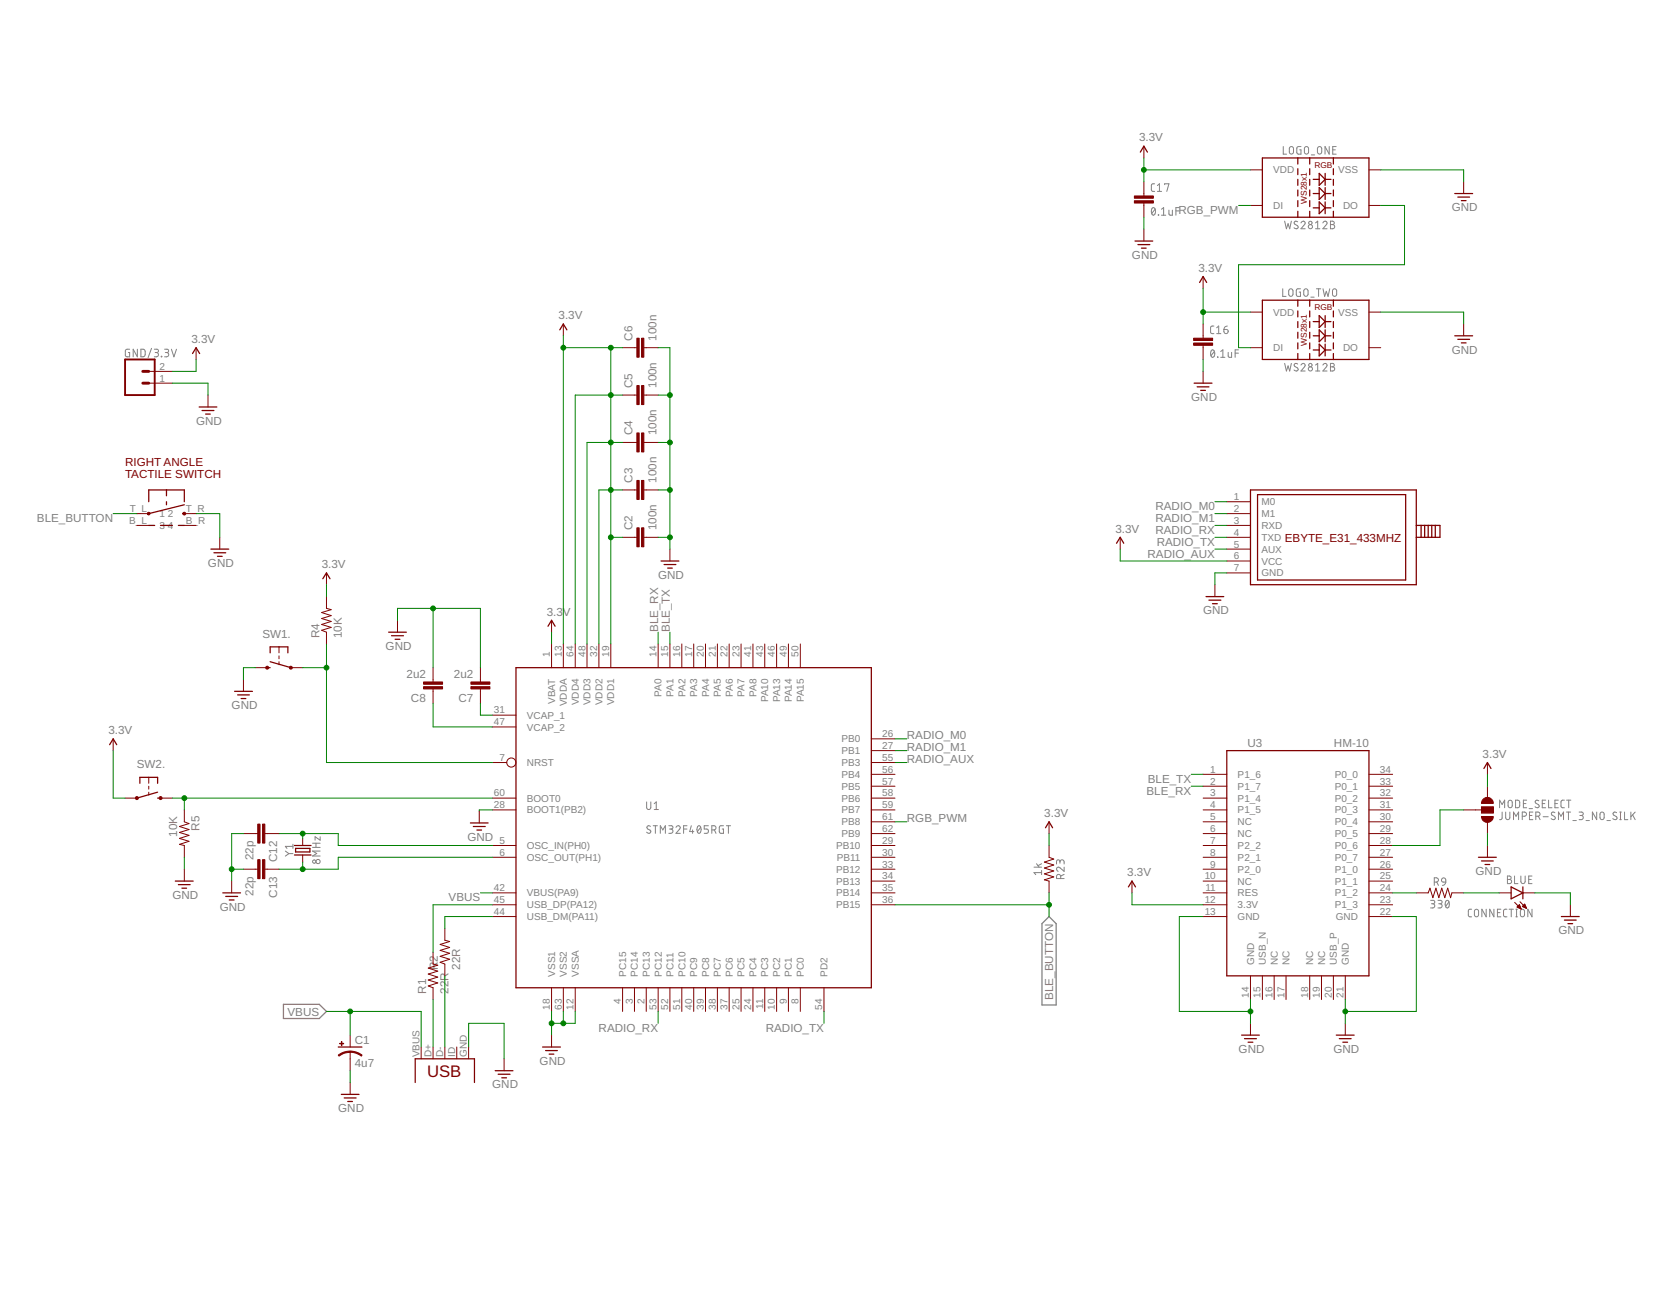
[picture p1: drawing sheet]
<svg xmlns="http://www.w3.org/2000/svg" width="279mm" height="216mm" viewBox="0 0 279 216" stroke-linecap="round" stroke-linejoin="round" font-family="sans-serif">
<g fill="none" stroke="#808080" stroke-width=".17">
<path d="M192.7 34.8l.1-.1a.74 .74 0 0 1 0 1.3 .81 .81 0 0 1-.1-1.2zM193.1 30.7l-.5 .1-.1 .2v.8l.2 .2h.4M193.1 35l-.5 .7M193.5 32h.7M193.5 31l.4-.3v1.3M193.7 35.9v.1zM194.2 36h.7M194.2 35l.4-.3v1.3M194.7 30.9v-.2h.8l-.4 1.3M195.5 35.1v.7l.2 .2h.3v-.9M196.6 35.2h.6M197.2 34.7h-.6v1.3"/>
<path d="M214.6 24.5v1.3h.5M214.8 37l.3 1.2 .3-.8 .2 .8 .3-1.2M215.7 24.6l.4-.1 .2 .2v.7a.35 .35 0 0 1-.4 .4 .35 .35 0 0 1-.3-.4zM217 37.1a.31 .31 0 0 0-.5-.1 .31 .31 0 0 0 0 .5l.4 .2a.34 .34 0 0 1 0 .5 .34 .34 0 0 1-.5-.1M217.5 24.5l-.6 .1-.1 .9 .2 .2 .5 .1v-.8h-.2M217.5 37.3a.35 .35 0 0 1 .5-.3 .35 .35 0 0 1 .1 .5l-.6 .7h.7M218.2 24.6l.4-.1 .2 .2v.7a.35 .35 0 0 1-.3 .4 .35 .35 0 0 1-.4-.4zM219.3 25.9h.5M220 38.2h.7M220 37.3l.3-.3v1.2M220.4 24.6l.2-.1 .3 .1 .1 .8a.36 .36 0 0 1-.4 .4 .36 .36 0 0 1-.3-.4zM221.2 37.3a.35 .35 0 0 1 .5-.3 .35 .35 0 0 1 .1 .5l-.6 .7h.7"/>
<path d="M222.2 24.5v1.3l-.6-1.3v1.3M222.5 37l.5 .1 .1 .2-.3 .2a.35 .35 0 0 1 .4 .4 .35 .35 0 0 1-.4 .3h-.3zM222.5 37.5h.3M222.8 25h.5M223.4 24.5h-.6v1.3h.6M21.7 58.4h-.4l-.3 .1v.8l.1 .3h.6v-.7h-.2M23 58.4v1.2l-.7-1.2v1.2M23.6 58.4h.4l.2 .2 .1 .7-.3 .3h-.4zM25.3 58.2l-.5 1.6M25.8 58.4h.6l.1 .2-.1 .3h-.4M26.2 58.9a.36 .36 0 0 1 .3 .4 .36 .36 0 0 1-.3 .3h-.4M27 59.5l.1 .1z"/>
<path d="M27.5 58.4h.5l.2 .2-.2 .3h-.4M27.9 58.9a.36 .36 0 0 1 .3 .4 .36 .36 0 0 1-.3 .3h-.4M28.7 58.4l.4 1.2 .4-1.2M202.6 58.5h.2a.72 .72 0 0 1 0 1.2 .78 .78 0 0 1-.2-1.2zM203 54.5h-.5l-.1 .3 .1 .9 .5 .1M203.1 58.7l-.6 .7M203.4 55.8h.7M203.4 54.8l.4-.3v1.3M203.6 59.6v.1zM204.1 59.7h.7M204.1 58.7l.4-.2v1.2M204.6 55.1h.5a.35 .35 0 0 1 .2 .3 .35 .35 0 0 1-.3 .4 .35 .35 0 0 1-.4-.4z"/>
<path d="M205.2 54.5l-.5 .2-.1 .4M205.4 58.9v.6l.2 .2h.3v-.8M206.5 59h.6M207.1 58.5h-.6v1.2M214.5 48.3v1.2h.5M215.6 48.4l.2-.1 .3 .1 .1 .8a.36 .36 0 0 1-.4 .3 .36 .36 0 0 1-.3-.3zM217.4 48.3h-.5l-.1 .1-.1 .8 .2 .3h.5v-.7h-.2M218.1 48.4l.3-.1 .2 .1 .1 .8a.36 .36 0 0 1-.3 .3 .36 .36 0 0 1-.4-.3zM219.2 49.7h.5M220.1 48.3h.7M220.5 48.3v1.2M221.2 48.3l.3 1.2 .3-.8 .3 .8 .2-1.2"/>
<path d="M222.9 48.4l.4-.1 .2 .2v.7a.35 .35 0 0 1-.4 .3 .35 .35 0 0 1-.3-.3zM214.8 60.7l.3 1.3 .3-.8 .2 .8 .3-1.3M217 60.8a.31 .31 0 0 0-.5 0 .31 .31 0 0 0 0 .5l.4 .2a.34 .34 0 0 1 0 .5 .34 .34 0 0 1-.5-.2M217.5 61a.35 .35 0 0 1 .5-.3 .35 .35 0 0 1 .1 .6l-.6 .7h.7M220 61l.3-.3v1.3M220 62h.7M221.2 61a.35 .35 0 0 1 .5-.3 .35 .35 0 0 1 .1 .6l-.6 .7h.7M222.5 60.7l.5 .1 .1 .3-.3 .2a.35 .35 0 0 1 .4 .3 .35 .35 0 0 1-.4 .4h-.3zM222.5 61.3h.3M53.5 139.8v.6l-.8-.6v.6M108.1 134v.9a.35 .35 0 0 0 .4 .4 .35 .35 0 0 0 .3-.4v-.9M108.8 138.1a.32 .32 0 0 0-.5-.1 .32 .32 0 0 0 0 .5l.4 .2a.34 .34 0 0 1-.1 .6 .34 .34 0 0 1-.5-.2"/>
<path d="M109.2 138h.7M109.4 134.3l.3-.3v1.3M109.4 135.3h.7M109.6 138v1.3M110.4 139.3v-1.3l.4 .7 .5-.7v1.3M111.8 138h.6l.1 .2-.1 .3h-.4M112.2 138.5a.36 .36 0 0 1 .3 .4 .36 .36 0 0 1-.3 .4h-.4M113 138.3a.35 .35 0 0 1 .5-.3 .35 .35 0 0 1 .1 .5l-.6 .8h.7M114.3 138.5h.6M114.9 138h-.6v1.3M115.6 138l-.3 1h.7M115.8 138.7v.6"/>
<path d="M116.7 138.1l.2-.1a.74 .74 0 0 1 0 1.3 .81 .81 0 0 1-.2-1.2zM117.2 138.3l-.6 .7M118.4 138h-.6v.5h.4a.37 .37 0 0 1 .3 .4 .37 .37 0 0 1-.3 .4h-.4M119 138.7h.4a.35 .35 0 0 0 .3-.4 .35 .35 0 0 0-.3-.3h-.4v1.3M119.4 138.7l.3 .6M121 138h-.6l-.1 .1 .1 1.1 .6 .1v-.8h-.2M121.5 138h.7M121.8 138v1.3M250.7 135v-1.3l.5 .7 .4-.7v1.3M251.2 135.7l-.1 1.1-.4 .2M251.8 135.7v.9a.35 .35 0 0 0 .3 .4 .35 .35 0 0 0 .4-.4v-.9M252.3 133.8l.2-.1 .3 .1 .1 .8a.35 .35 0 0 1-.4 .4 .35 .35 0 0 1-.3-.4z"/>
<path d="M253.1 137v-1.3l.4 .7 .4-.7v1.3M253.4 133.7l.5 .1 .2 .1v.9l-.2 .2h-.5zM254.5 136.4h.4a.35 .35 0 0 0 .3-.4 .35 .35 0 0 0-.3-.3h-.4v1.3M254.7 134.3h.4M255.3 133.7h-.6v1.3h.6M255.7 135.1h.5M255.7 136.3h.5M256.3 135.7h-.6v1.3h.6M256.8 136.4h.4a.35 .35 0 0 0 .3-.4 .35 .35 0 0 0-.3-.3h-.4v1.3M257.2 136.4l.3 .6M257.3 133.8l-.4-.1-.2 .3 .6 .6a.35 .35 0 0 1-.2 .4 .35 .35 0 0 1-.4-.2M257.9 134.3h.4"/>
<path d="M258 136.5h.9M258.4 133.7h-.5v1.3h.5M258.9 133.7v1.3h.6M260 135.8l-.4-.1-.2 .3 .1 .2 .4 .2a.35 .35 0 0 1 0 .6 .35 .35 0 0 1-.5-.2M260 134.3h.4M260.6 133.7h-.6v1.3h.6M260.6 137v-1.3l.4 .7 .4-.7v1.3M261.6 133.7l-.4 .1-.2 .2v.8l.2 .2h.4M261.9 135.7h.7M261.9 133.7h.8M262.3 135.7v1.3M262.3 133.7v1.3"/>
<path d="M263 137.1h.6M264 135.7h.6l.1 .2v.3l-.5 .1M264.4 136.3a.35 .35 0 0 1 .3 .3 .35 .35 0 0 1-.3 .4h-.4M265.2 137.1h.5M267 135.7v1.3l-.7-1.3v1.3M267.6 135.8l.4-.1 .2 .2v.7a.35 .35 0 0 1-.3 .4 .35 .35 0 0 1-.4-.4zM268.7 137.1h.6M270.3 135.8l-.4-.1-.2 .3 .2 .2 .3 .2a.32 .32 0 0 1 .1 .5 .32 .32 0 0 1-.5 0l-.1-.1M270.8 137h.3M270.8 135.7h.3M271 135.7v1.3M271.6 135.7v1.3h.6"/>
<path d="M272.7 135.7v1.3M273 136.2l.4 .8M273.4 135.7l-.7 .8M47.7 142.2l.6 .4M48.3 142.6l-.6 .5M48.3 142.6h.7M49 141.4h-1.3l.3 .4M49 141.1v.7M52.3 141.6h1.2M52.3 140.9h1.2M52.8 140.9v.7M53.5 142.2h-1.2l.7 .4-.7 .4h1.2"/>
<path d="M172.9 144.9h1.3M173.3 144.3l.4 .6M174.2 145.8h-1.3l.3 .4M174.2 145.5v.7M174.2 144.3l-.6 .4M177.2 144a.35 .35 0 0 1 .4-.3 .35 .35 0 0 1 .3 .3v.4M177.2 144.3l-.1-.6h-.2l-.2 .1v.6M177.4 146.8v-.3a.35 .35 0 0 0-.4-.4 .35 .35 0 0 0-.3 .4v.3h1.2M177.9 144.9v.7l-.7-.6a.35 .35 0 0 0-.5 .1 .35 .35 0 0 0 .2 .5M177.9 146.1l-.5 .3M239.2 150.5h.6l.1 .2-.1 .3h-.4M239.6 151a.35 .35 0 0 1 .3 .4 .35 .35 0 0 1-.3 .3h-.4"/>
<path d="M239.8 147.4h.4a.36 .36 0 0 0 .3-.4 .36 .36 0 0 0-.3-.3h-.4v1.3M240.2 147.4l.3 .6M240.4 150.5h.6l.1 .2v.2l-.5 .1M240.8 151a.35 .35 0 0 1 .3 .4 .35 .35 0 0 1-.3 .3h-.4M241.1 146.8l.3-.1 .2 .1 .1 .6-.6-.1-.1-.3zM241.7 147.4l-.2 .4-.3 .2M241.8 150.5h.2a.76 .76 0 0 1 0 1.2 .77 .77 0 0 1-.2-1.2zM242.3 150.7l-.6 .7M246.1 151.9l-.5 .1-.1 .2v.8l.2 .2h.4M246.6 152l.3-.1 .2 .1 .1 .9a.35 .35 0 0 1-.3 .3 .35 .35 0 0 1-.4-.3zM248.5 151.9v1.3l-.7-1.3v1.3M249.8 151.9v1.3l-.7-1.3v1.3"/>
<path d="M250.4 152.5h.4M251 151.9h-.6v1.3h.6M252 151.9l-.5 .1-.1 .2v.8l.2 .2h.4M252.1 146.4l.5 .1v.4l-.2 .1a.35 .35 0 0 1 .4 .3 .35 .35 0 0 1-.4 .4h-.3zM252.1 147h.3M252.3 151.9h.7M252.7 151.9v1.3M253.2 146.4v1.3h.6M253.4 153.2h.3M253.4 151.9h.3M253.6 151.9v1.3M254.3 146.4v.9a.36 .36 0 0 0 .4 .4 .36 .36 0 0 0 .3-.4v-.9"/>
<path d="M254.3 152l.3-.1 .2 .1 .1 .9a.35 .35 0 0 1-.3 .3 .35 .35 0 0 1-.4-.3zM255.6 147h.4M256.2 146.4h-.6v1.3h.6M256.2 151.9v1.3l-.7-1.3v1.3"/>
<circle cx="219.1" cy="37.9" r=".35"/>
<circle cx="219.1" cy="37.2" r=".28"/>
<circle cx="219.1" cy="61" r=".29"/>
<circle cx="219.1" cy="61.6" r=".35"/>
<circle cx="52.5" cy="144" r=".28"/>
<circle cx="53.2" cy="144" r=".35"/>
</g>
<path d="M175.4 153.2l1.2 1.1v13.6h-2.4v-13.6zM47.4 167.8h6l1.2 1.2-1.2 1.2h-6z" fill="none" stroke="#808080" stroke-width=".21"/>
<g fill="none" stroke="#800000" stroke-width=".21">
<path d="M190.7 25.4l.6-1 .6 1M211.1 26.4h17.8v9.9h-17.8zM217 26.4v1M217 28.2v1M217 30v1M217 31.7v1M217 33.5v1M217 35.3v1M219 26.4v1M219 28.2v1M219 30v1M219 31.7v1"/>
<path d="M219 33.5v1M219 35.3v1M219.6 32.3h1M219.6 34.7h1M219.6 30h1M220.6 29l1 1-1 1zM220.6 31.3l1 1-1 1zM220.6 33.7l1 1-1 1zM221.6 29v2M221.6 31.3v2M221.6 33.7v2M221.6 32.3h.9"/>
<path d="M221.6 34.7h.9M221.6 30h.9M222.9 26.4v1M222.9 28.2v1M222.9 30v1M222.9 31.7v1M222.9 33.5v1M222.9 35.3v1M243.2 32.3h3M243.8 32.9h1.9M244.3 33.5h.8M32.2 59.1l.6-1 .6 1"/>
<path d="M93.6 55.1l.6-1 .6 1M189.8 40.3h2.9M190.3 40.9h2M190.9 41.5h.7M200.6 47.2l.6-1 .6 1M211.1 50.2h17.8v9.9h-17.8zM217 50.2v1M217 52v1M217 53.7v1M217 55.5v1M217 57.3v1M217 59.1v1"/>
<path d="M219 50.2v1M219 52v1M219 53.7v1M219 55.5v1M219 57.3v1M219 59.1v1M219.6 56.1h1M219.6 58.5h1M219.6 53.7h1M220.6 52.7l1 1-1 1zM220.6 55.1l1 1-1 1zM220.6 57.5l1 1-1 1z"/>
<path d="M221.6 52.7v2M221.6 55.1v2M221.6 57.5v2M221.6 56.1h.9M221.6 58.5h.9M221.6 53.7h.9M222.9 50.2v1M222.9 52v1M222.9 53.7v1M222.9 55.5v1M222.9 57.3v1M222.9 59.1v1"/>
<path d="M243.2 56.1h3M243.8 56.7h1.9M244.3 57.3h.8M33.3 68h3M33.8 68.6h2M34.4 69.2h.8M199.7 64h2.9M200.2 64.6h1.9M200.8 65.2h.7M24.9 83.8v-1.9h5.9v1.9M24.9 87.8h1M26.8 87.8h2"/>
<path d="M27.8 81.9v.9M27.8 83.8v.5M29.8 87.8h1M30.8 84.3l-5.9 1.5M35.3 91.8h2.9M35.8 92.4h1.9M36.4 93h.7M54 96.7l.6-1 .6 1M110.5 93.7h3M111 94.3h2M111.6 94.9h.8M186.7 90.8l.6-1 .6 1"/>
<path d="M201.7 99.7h2.9M209.1 81.9h27.7v15.8h-27.7zM210.3 82.7h24.7v14.2h-24.7zM236.8 87.8h4v2h-4M237.6 87.8v2M238.2 87.8v2M238.8 87.8v2M239.4 87.8v2M240 87.8v2M39.2 115.5h3M39.7 116.1h2M40.3 116.7h.8"/>
<path d="M44.7 111.6h.5M45.2 109.1v-1h2.9v1M45.2 110.6l3.4 1M65 105.6h2.9M65.5 106.2h2M66.1 106.8h.8M86.3 111.6h59.4v53.5h-59.4zM91.6 104.6l.6-.9 .6 .9M202.1 100.3h2M202.7 100.9h.8M18.3 124.4l.6-.9 .6 .9M23.4 130.9v-1h3v1"/>
<path d="M26.4 133.4h.4M26.4 132.4l-3.5 1M78.7 137.5h2.9M79.1 138.1h2M79.7 138.7h.8M174.8 138.3l.6-1 .6 1M205.1 125.4h23.8v37.7h-23.8zM248.1 128.4l.6-1 .6 1M29.3 147.2h3M29.8 147.8h2M30.4 148.4h.8M37.3 149.2h2.9"/>
<path d="M37.7 149.8h2M38.3 150.4h.8M49.2 141.3h2.8M49.2 142.9h2.8M49.4 141.8h2.4v.6h-2.4zM188.7 148.2l.6-1 .6 1M247.2 143.3h3M247.7 143.9h2M248.3 144.5h.8M252.7 148.2l1.9 1-1.9 1zM254.6 148.2v2M261.1 153.2h3"/>
<path d="M261.6 153.8h1.9M262.2 154.3h.8M56.6 175h3.9M82.8 178.9h3M83.3 179.5h2M90.7 175h3M91.2 175.6h2M91.8 176.1h.8M207.6 173h3M208.1 173.6h2M208.7 174.2h.8M223.4 173h3"/>
<path d="M223.9 173.6h2M224.5 174.2h.8M57.1 182.9h2.9M57.6 183.5h1.9M58.1 184.1h.8M69.4 180.9v-4h9.9v4M83.9 180.1h.8"/>
</g>
<g fill="none" stroke="#800000" stroke-width=".17">
<path d="M191.3 24.4v2M191.3 30.4v2.3M191.3 33.9v2.4M191.3 38.3v2M209.1 28.4h2M209.1 34.3h2M228.9 28.4h2M228.9 34.3h2M244.7 30.4v1.9M32.8 58.1v2M94.2 54.1v2M104.1 58.1h2.4"/>
<path d="M107.7 58.1h2.3M201.2 46.2v2M201.2 54.1v2.4M201.2 57.7v2.4M209.1 58.1h2M209.1 52.2h2M228.9 58.1h2M228.9 52.2h2M244.7 54.1v2M24.9 64h3.9M24.9 62.1h3.9M34.8 66v2"/>
<path d="M104.1 73.9h2.4M104.1 66h2.4M107.7 73.9h2.3M107.7 66h2.3M201.2 62.1v1.9M22.9 85.8h2M22.9 87.8h2M30.8 85.8h2M30.8 87.8h2M36.7 89.8v2M54.6 95.7v2M54.6 99.7v2l.8 .2-1.6 .5 1.6 .5-1.6 .5 1.6 .4-1.6 .6 1.6 .4-1.6 .5 .8 .3v2"/>
<path d="M104.1 89.8h2.4M104.1 81.9h2.4M107.7 89.8h2.3M107.7 81.9h2.3M112 91.8v1.9M187.3 89.8v2M203.1 97.7v2M205.1 89.8h4M205.1 83.8h4M205.1 85.8h4M205.1 87.8h4M205.1 91.8h4"/>
<path d="M205.1 93.7h4M205.1 95.7h4M40.7 113.6v1.9M42.7 111.6h2M46.7 108.1v1M46.7 109.6v.5M46.7 110.6v.5M48.6 111.6h2M66.5 103.7v1.9M72.4 111.6v2.4M72.4 115.1v2.4M80.3 111.6v2.4"/>
<path d="M80.3 115.1v2.4M82.3 119.5h4M92.2 103.7v1.9M92.2 107.6v4M94.2 107.6v4M96.2 107.6v4M98.1 107.6v4M100.1 107.6v4M102.1 107.6v4M110 107.6v4M112 107.6v4M114 107.6v4"/>
<path d="M116 107.6v4M118 107.6v4M120 107.6v4M121.9 107.6v4M123.9 107.6v4M125.9 107.6v4M127.9 107.6v4M129.9 107.6v4M131.8 107.6v4M133.8 107.6v4M18.9 123.5v1.9M20.9 133.4h2"/>
<path d="M24.9 129.9v1M24.9 131.4v.5M24.9 132.4v.5M26.8 133.4h2M30.8 135.3v2l.8 .3-1.6 .5 1.6 .5-1.6 .5 1.6 .5-1.6 .5 1.6 .5-1.6 .5 .8 .2v2M40.7 139.3h2.4M44.3 139.3h2.4M80.1 135.6v1.9M82.3 121.5h4M82.3 127.4h2.4M82.3 133.4h4M82.3 135.3h4"/>
<path d="M145.7 127.4h3.9M145.7 133.4h3.9M145.7 123.5h3.9M145.7 125.4h3.9M145.7 135.3h3.9M145.7 129.4h3.9M145.7 131.4h3.9M145.7 137.3h3.9M145.7 139.3h3.9M175.4 137.3v2M201.2 133.4h3.9M201.2 135.3h3.9"/>
<path d="M201.2 129.4h3.9M201.2 131.4h3.9M201.2 137.3h3.9M201.2 139.3h3.9M228.9 133.4h4M228.9 135.3h4M228.9 129.4h4M228.9 131.4h4M228.9 137.3h4M228.9 139.3h4M244.7 135.3h3M247.7 134.9h2v.9h-2z"/>
<path d="M248.7 127.4v2M248.7 131.4v2M248.7 137.3v2M30.8 145.2v2M38.7 147.2v2M40.7 145.2h2.4M44.3 145.2h2.4M50.6 140.1v1.2M50.6 142.9v1.2M72.4 159.1v2l.8 .2-1.6 .5 1.6 .5-1.6 .5 1.6 .5-1.6 .5 1.6 .5-1.6 .5 .8 .3v1.9M74.4 155.2v1.9l.8 .2-1.6 .5 1.6 .5-1.6 .5 1.6 .5-1.6 .5 1.6 .5-1.6 .5 .8 .3v2M82.3 141.3h4"/>
<path d="M82.3 143.3h4M82.3 151.2h4M82.3 153.2h4M82.3 149.2h4M145.7 141.3h3.9M145.7 143.3h3.9M145.7 151.2h3.9M145.7 145.2h3.9M145.7 147.2h3.9M145.7 149.2h3.9M175.4 141.3v2l.8 .3-1.6 .5 1.6 .4-1.6 .6 1.6 .4-1.6 .5 1.6 .5-1.6 .5 .8 .2v2M189.3 147.2v2"/>
<path d="M201.2 141.3h3.9M201.2 143.3h3.9M201.2 151.2h3.9M201.2 153.2h3.9M201.2 145.2h3.9M201.2 147.2h3.9M201.2 149.2h3.9M228.9 141.3h4M228.9 143.3h4M228.9 151.2h4M228.9 153.2h4M228.9 145.2h4"/>
<path d="M228.9 147.2h4M228.9 149.2h4M236.8 149.2h2l.3-.8 .5 1.6 .5-1.6 .5 1.6 .5-1.6 .5 1.6 .5-1.6 .4 1.6 .3-.8h1.9M248.7 141.3v2M250.7 149.2h2M253.3 150.8l1 1.1M253.7 151.5h.5M253.7 151.6h.5M253.8 151.4h.4M253.9 151.4h.2M254 151.7h.3M254 151.3h.1"/>
<path d="M254 151.2h.1M254 151.2l-.3 .4 .6 .3M254 151.2l.3 .7M254.1 150.7l1.1 1.1M254.2 151.8h.1M254.6 151.4h.5M254.6 149.2h2M254.7 151.4h.4M254.7 151.5h.4M254.7 151.3h.3M254.8 151.2h.2M254.9 151.6h.3"/>
<path d="M254.9 151.1l.3 .7-.6-.3zM254.9 151.1h.1M255.1 151.7h.1M262.6 151.2v2M58.5 173v2M58.5 175.7v3.2M70.4 175v1.9M72.4 175v1.9M74.4 175v1.9M76.4 175v1.9M78.4 175v1.9M84.3 176.9v2"/>
<path d="M92.2 165.1v3.9M92.2 173v2M94.2 165.1v3.9M96.2 165.1v3.9M104.1 165.1v3.9M106.1 165.1v3.9M108.1 165.1v3.9M110 165.1v3.9M112 165.1v3.9M114 165.1v3.9M116 165.1v3.9M118 165.1v3.9"/>
<path d="M120 165.1v3.9M121.9 165.1v3.9M123.9 165.1v3.9M125.9 165.1v3.9M127.9 165.1v3.9M129.9 165.1v3.9M131.8 165.1v3.9M133.8 165.1v3.9M137.8 165.1v3.9M209.1 163.1v3.9M209.1 171v2M211.1 163.1v3.9"/>
<path d="M213 163.1v3.9M215 163.1v3.9M219 163.1v3.9M221 163.1v3.9M222.9 163.1v3.9M224.9 163.1v3.9M224.9 171v2M58.5 180.9v2"/>
<circle cx="85.5" cy="127.4" r=".76"/>
</g>
<g fill="#800000" stroke="#800000" stroke-width=".17">
<path d="M58.5 175.6l1.5 .4 .5 .3-.1 .2a3.1 3.1 0 0 0-1.9-.7z" fill-rule="evenodd"/>
<path d="M56.6 176.3l.5-.3 .8-.3 .6-.1v.3a2.77 2.77 0 0 0-1.8 .6z" fill-rule="evenodd"/>
<path d="M48.5 111.4l.1-.1 .2 .1 .1 .2-.1 .2h-.3z" fill-rule="evenodd"/>
<path d="M44.5 111.4l.2-.1 .2 .1v.2v.2h-.4l-.1-.2z" fill-rule="evenodd"/>
<path d="M22.7 133.2l.2-.1 .2 .1v.3l-.2 .1-.2-.1-.1-.1z" fill-rule="evenodd"/>
<path d="M26.7 133.2l.1-.1 .2 .1 .1 .2-.1 .1-.2 .1-.1-.1-.1-.1z" fill-rule="evenodd"/>
<path d="M247.7 136.4h2a.98 .98 0 0 1-1 1 .98 .98 0 0 1-1-1z" fill-rule="evenodd"/>
<path d="M247.9 133.6a.98 .98 0 0 1 1.1-.3 .98 .98 0 0 1 .7 1h-2z" fill-rule="evenodd"/>
<path d="M24.7 85.7h.3l.1 .1-.1 .2-.1 .1-.2-.1-.1-.2h.3h-.3z" fill-rule="evenodd"/>
<path d="M30.6 85.7l.3-.1 .1 .1-.1 .3h-.3v-.2h.2h-.2z" fill-rule="evenodd"/>
</g>
<g fill="#800000" stroke="#800000" stroke-width=".17">
<path d="M56.8 174.3h.7v.1h-.7z"/>
<path d="M57.1 174.1h.1v.6h-.1z"/>
<path d="M107.3 88.2h.4v3.2h-.4z"/>
<path d="M106.5 88.2h.4v3.2h-.4z"/>
<path d="M107.3 80.3h.4v3.2h-.4z"/>
<path d="M106.5 80.3h.4v3.2h-.4z"/>
<path d="M107.3 72.3h.4v3.2h-.4z"/>
<path d="M106.5 72.3h.4v3.2h-.4z"/>
<path d="M107.3 64.4h.4v3.2h-.4z"/>
<path d="M106.5 64.4h.4v3.2h-.4z"/>
<path d="M107.3 56.5h.4v3.2h-.4z"/>
<path d="M106.5 56.5h.4v3.2h-.4z"/>
<path d="M78.7 114h3.2v.3h-3.2z"/>
<path d="M78.7 114.7h3.2v.4h-3.2z"/>
<path d="M70.8 114h3.2v.3h-3.2z"/>
<path d="M70.8 114.7h3.2v.4h-3.2z"/>
<path d="M43.1 137.7h.4v3.2h-.4z"/>
<path d="M43.9 137.7h.4v3.2h-.4z"/>
<path d="M43.1 143.7h.4v3.1h-.4z"/>
<path d="M43.9 143.7h.4v3.1h-.4z"/>
<path d="M247.7 134.9h2v.9h-2z"/>
<path d="M199.6 57.3h3.2v.4h-3.2z"/>
<path d="M199.6 56.5h3.2v.4h-3.2z"/>
<path d="M189.7 33.5h3.1v.4h-3.1z"/>
<path d="M189.7 32.7h3.1v.4h-3.1z"/>
</g>
<path d="M20.9 60.1h5v5.9h-5z" fill="none" stroke="#800000" stroke-width=".32"/>
<path d="M23.9 62.1h1M23.9 64h1" fill="none" stroke="#800000" stroke-width=".49"/>
<g fill="none" stroke="#008000" stroke-width=".17">
<path d="M191.3 28.4h17.8M191.3 26.4v4M191.3 36.3v2M207.1 34.3h2M230.9 34.3h3.9v9.9h-27.7v13.9h2M230.9 28.4h13.8v2M94.2 56.1v51.5M94.2 58.1h9.9M102.1 58.1v49.5M110 58.1h2v33.7M201.2 52.2h7.9M201.2 48.2v5.9"/>
<path d="M230.9 52.2h13.8v1.9M28.8 64h6v2M32.8 60.1v2h-4M104.1 66h-7.9v41.6M104.1 73.9h-6v33.7M110 66h2M110 73.9h2M201.2 60.1v2M18.9 85.8h4M32.8 85.8h3.9v4M54.6 97.7v2M102.1 89.8h2"/>
<path d="M104.1 81.9h-4v25.7M110 89.8h2M110 81.9h2M187.3 91.8v1.9h17.8M203.1 89.8h2M203.1 85.8h2M203.1 87.8h2M203.1 83.8h2M203.1 91.8h2M205.1 95.7h-2v2M42.7 111.6h-2v2M50.6 111.6h4"/>
<path d="M54.6 107.6v19.8h27.7M66.5 103.7v-2h13.8v9.9M72.4 101.7v9.9M72.4 117.5v4h9.9M80.3 117.5v2h2M92.2 105.6v2M110 105.6v2M112 105.6v2M18.9 125.4v8h2M28.8 133.4h53.5M30.8 133.4v1.9M40.7 139.3h-2v7.9"/>
<path d="M46.7 139.3h9.9v2h25.7M50.6 139.3v.8M82.3 135.3h-2.2v.3M149.6 127.4h2M149.6 123.5h2M149.6 125.4h2M149.6 137.3h2M175.4 139.3v2M199.2 129.4h2M199.2 131.4h2M244.7 135.3h-3.9v6h-7.9M248.7 129.4v2"/>
<path d="M248.7 139.3v2M30.8 143.3v1.9M38.7 145.2h2M50.6 144.1v1.1M80.3 149.2h2M82.3 151.2h-9.9v7.9M82.3 153.2h-7.9v2M82.3 143.3h-25.7v1.9h-9.9M149.6 151.2h25.8M175.4 149.2v4M189.3 149.2v2h11.9M201.2 153.2h-4v15.8h11.9"/>
<path d="M232.9 153.2h3.9v15.8h-11.9M232.9 149.2h3.9M244.7 149.2h6M256.6 149.2h6v2M54.6 169h15.8v6M58.5 169v4M58.5 178.9v2M72.4 167v8M74.4 163.1v11.9M78.4 175v-4h5.9v5.9M92.2 169v4M94.2 169v2"/>
<path d="M96.2 169v2h-4M110 169v2M137.8 169v2M209.1 167v4M224.9 167v4"/>
</g>
<g fill="#008000" stroke="#008000" stroke-width=".17">
<circle cx="102.1" cy="66" r=".4"/>
<circle cx="102.1" cy="73.9" r=".4"/>
<circle cx="102.1" cy="81.9" r=".4"/>
<circle cx="102.1" cy="89.8" r=".4"/>
<circle cx="102.1" cy="58.1" r=".4"/>
<circle cx="94.2" cy="58.1" r=".4"/>
<circle cx="191.3" cy="28.4" r=".4"/>
<circle cx="201.2" cy="52.2" r=".4"/>
<circle cx="92.2" cy="171" r=".4"/>
<circle cx="94.2" cy="171" r=".4"/>
<circle cx="112" cy="66" r=".4"/>
<circle cx="112" cy="73.9" r=".4"/>
<circle cx="112" cy="81.9" r=".4"/>
<circle cx="112" cy="89.8" r=".4"/>
<circle cx="72.4" cy="101.7" r=".4"/>
<circle cx="38.7" cy="145.2" r=".4"/>
<circle cx="209.1" cy="169" r=".4"/>
<circle cx="224.9" cy="169" r=".4"/>
<circle cx="50.6" cy="145.2" r=".4"/>
<circle cx="50.6" cy="139.3" r=".4"/>
<circle cx="30.8" cy="133.4" r=".4"/>
<circle cx="54.6" cy="111.6" r=".4"/>
<circle cx="58.5" cy="169" r=".4"/>
<circle cx="175.4" cy="151.2" r=".4"/>
</g>
<text font-size="2.8" fill="#800000" x="71.4" y="179.9">USB</text>
<g font-size="1.9" fill="#808080">
<text x="190.5" y="23.6">3.3V</text>
<text x="197" y="35.7">RGB_PWM</text>
<text x="242.8" y="35.3">GND</text>
<text x="189.3" y="43.2">GND</text>
<text x="200.4" y="45.4">3.3V</text>
<text x="93.4" y="53.3">3.3V</text>
<text x="32" y="57.3">3.3V</text>
<text x="105.8" y="56.9" transform="rotate(-90 105.8 56.9)">C6</text>
<text x="109.7" y="56.9" transform="rotate(-90 109.7 56.9)">100n</text>
<text x="242.8" y="59.1">GND</text>
<text x="105.8" y="64.8" transform="rotate(-90 105.8 64.8)">C5</text>
<text x="109.7" y="64.8" transform="rotate(-90 109.7 64.8)">100n</text>
<text x="32.8" y="71">GND</text>
<text x="199.2" y="67">GND</text>
<text x="105.8" y="72.8" transform="rotate(-90 105.8 72.8)">C4</text>
<text x="109.7" y="72.8" transform="rotate(-90 109.7 72.8)">100n</text>
<text x="105.8" y="80.7" transform="rotate(-90 105.8 80.7)">C3</text>
<text x="109.7" y="80.7" transform="rotate(-90 109.7 80.7)">100n</text>
<text x="6.2" y="87.2">BLE_BUTTON</text>
<text x="105.8" y="88.6" transform="rotate(-90 105.8 88.6)">C2</text>
<text x="109.7" y="88.6" transform="rotate(-90 109.7 88.6)">100n</text>
<text x="186.5" y="89">3.3V</text>
<text x="193.2" y="89.2">RADIO_RX</text>
<text x="193.2" y="85.2">RADIO_M0</text>
<text x="193.2" y="87.2">RADIO_M1</text>
<text x="34.8" y="94.7">GND</text>
<text x="53.8" y="94.9">3.3V</text>
<text x="191.9" y="93.2">RADIO_AUX</text>
<text x="193.4" y="91.2">RADIO_TX</text>
<text x="110" y="96.7">GND</text>
<text x="43.9" y="106.6">SW1.</text>
<text x="53.4" y="106.6" transform="rotate(-90 53.4 106.6)">R4</text>
<text x="57.2" y="106.6" transform="rotate(-90 57.2 106.6)">10K</text>
<text x="91.4" y="102.9">3.3V</text>
<text x="110" y="105.6" transform="rotate(-90 110 105.6)">BLE_RX</text>
<text x="112" y="105.6" transform="rotate(-90 112 105.6)">BLE_TX</text>
<text x="201.2" y="102.7">GND</text>
<text x="64.5" y="108.6">GND</text>
<text x="68" y="113.3">2u2</text>
<text x="75.9" y="113.3">2u2</text>
<text x="38.7" y="118.5">GND</text>
<text x="68.7" y="117.2">C8</text>
<text x="76.6" y="117.2">C7</text>
<text x="18.1" y="122.7">3.3V</text>
<text x="151.6" y="123.5">RADIO_M0</text>
<text x="151.6" y="125.4">RADIO_M1</text>
<text x="208.6" y="124.9">U3</text>
<text x="223" y="124.9">HM-10</text>
<text x="22.9" y="128.4">SW2.</text>
<text x="151.6" y="127.4">RADIO_AUX</text>
<text x="191.9" y="130.8">BLE_TX</text>
<text x="247.9" y="126.6">3.3V</text>
<text x="151.6" y="137.3">RGB_PWM</text>
<text x="174.6" y="136.5">3.3V</text>
<text x="191.7" y="132.8">BLE_RX</text>
<text x="29.6" y="139.8" transform="rotate(-90 29.6 139.8)">10K</text>
<text x="33.4" y="138.8" transform="rotate(-90 33.4 138.8)">R5</text>
<text x="42.4" y="143.7" transform="rotate(-90 42.4 143.7)">22p</text>
<text x="78.2" y="140.5">GND</text>
<text x="42.4" y="149.7" transform="rotate(-90 42.4 149.7)">22p</text>
<text x="46.4" y="144.1" transform="rotate(-90 46.4 144.1)">C12</text>
<text x="188.5" y="146.4">3.3V</text>
<text x="246.7" y="146.2">GND</text>
<text x="28.8" y="150.2">GND</text>
<text x="36.8" y="152.2">GND</text>
<text x="46.4" y="150" transform="rotate(-90 46.4 150)">C13</text>
<text x="75" y="150.6">VBUS</text>
<text x="260.6" y="156.1">GND</text>
<text x="71.2" y="166" transform="rotate(-90 71.2 166)">R1</text>
<text x="73.2" y="162.1" transform="rotate(-90 73.2 162.1)">R2</text>
<text x="75" y="166" transform="rotate(-90 75 166)">22R</text>
<text x="77" y="162.1" transform="rotate(-90 77 162.1)">22R</text>
<text x="176.1" y="167.1" transform="rotate(-90 176.1 167.1)">BLE_BUTTON</text>
<text x="48.1" y="169.7">VBUS</text>
<text x="100.1" y="172.4">RADIO_RX</text>
<text x="128" y="172.4">RADIO_TX</text>
<text x="59.3" y="178.2">4u7</text>
<text x="59.3" y="174.5">C1</text>
<text x="90.2" y="177.9">GND</text>
<text x="207.1" y="175.9">GND</text>
<text x="222.9" y="175.9">GND</text>
<text x="56.6" y="185.9">GND</text>
<text x="82.3" y="181.9">GND</text>
</g>
<g font-size="1.9" fill="#800000">
<text x="20.9" y="77.8">RIGHT ANGLE</text>
<text x="20.9" y="79.9">TACTILE SWITCH</text>
<text x="214.8" y="90.6">EBYTE_E31_433MHZ</text>
</g>
<g font-size="1.7" fill="#808080">
<text x="212.9" y="29">VDD</text>
<text x="223.7" y="29">VSS</text>
<text x="212.9" y="34.9">DI</text>
<text x="224.6" y="34.9">DO</text>
<text x="212.9" y="52.7">VDD</text>
<text x="223.7" y="52.7">VSS</text>
<text x="212.9" y="58.7">DI</text>
<text x="224.6" y="58.7">DO</text>
<text x="26.7" y="63.8">1</text>
<text x="26.7" y="61.8">2</text>
<text x="206.3" y="83.6">1</text>
<text x="21.6" y="87.5">B_L</text>
<text x="21.7" y="85.5">T_L</text>
<text x="26.7" y="86.4">1</text>
<text x="26.7" y="88.4">3</text>
<text x="28.1" y="86.4">2</text>
<text x="28.1" y="88.4">4</text>
<text x="31.1" y="85.5">T_R</text>
<text x="31.1" y="87.5">B_R</text>
<text x="206.3" y="85.5">2</text>
<text x="206.3" y="87.5">3</text>
<text x="206.3" y="89.5">4</text>
<text x="210.9" y="84.4">M0</text>
<text x="210.9" y="86.4">M1</text>
<text x="210.9" y="88.4">RXD</text>
<text x="206.3" y="91.5">5</text>
<text x="206.3" y="93.5">6</text>
<text x="206.3" y="95.5">7</text>
<text x="210.9" y="90.4">TXD</text>
<text x="210.9" y="92.4">AUX</text>
<text x="210.9" y="94.3">VCC</text>
<text x="210.9" y="96.3">GND</text>
<text x="91.9" y="109.8" transform="rotate(-90 91.9 109.8)">1</text>
<text x="93.9" y="109.8" transform="rotate(-90 93.9 109.8)">13</text>
<text x="95.9" y="109.8" transform="rotate(-90 95.9 109.8)">64</text>
<text x="97.9" y="109.8" transform="rotate(-90 97.9 109.8)">48</text>
<text x="99.9" y="109.8" transform="rotate(-90 99.9 109.8)">32</text>
<text x="101.8" y="109.8" transform="rotate(-90 101.8 109.8)">19</text>
<text x="109.8" y="109.8" transform="rotate(-90 109.8 109.8)">14</text>
<text x="111.7" y="109.8" transform="rotate(-90 111.7 109.8)">15</text>
<text x="113.7" y="109.8" transform="rotate(-90 113.7 109.8)">16</text>
<text x="115.7" y="109.8" transform="rotate(-90 115.7 109.8)">17</text>
<text x="117.7" y="109.8" transform="rotate(-90 117.7 109.8)">20</text>
<text x="119.7" y="109.8" transform="rotate(-90 119.7 109.8)">21</text>
<text x="121.6" y="109.8" transform="rotate(-90 121.6 109.8)">22</text>
<text x="123.6" y="109.8" transform="rotate(-90 123.6 109.8)">23</text>
<text x="125.6" y="109.8" transform="rotate(-90 125.6 109.8)">41</text>
<text x="127.6" y="109.8" transform="rotate(-90 127.6 109.8)">43</text>
<text x="129.6" y="109.8" transform="rotate(-90 129.6 109.8)">46</text>
<text x="131.6" y="109.8" transform="rotate(-90 131.6 109.8)">49</text>
<text x="133.5" y="109.8" transform="rotate(-90 133.5 109.8)">50</text>
<text x="82.6" y="119.2">31</text>
<text x="92.8" y="117.6" transform="rotate(-90 92.8 117.6)">VBAT</text>
<text x="94.8" y="118" transform="rotate(-90 94.8 118)">VDDA</text>
<text x="96.8" y="117.9" transform="rotate(-90 96.8 117.9)">VDD4</text>
<text x="98.7" y="117.9" transform="rotate(-90 98.7 117.9)">VDD3</text>
<text x="100.7" y="117.9" transform="rotate(-90 100.7 117.9)">VDD2</text>
<text x="102.7" y="117.9" transform="rotate(-90 102.7 117.9)">VDD1</text>
<text x="110.6" y="116.4" transform="rotate(-90 110.6 116.4)">PA0</text>
<text x="112.6" y="116.4" transform="rotate(-90 112.6 116.4)">PA1</text>
<text x="114.6" y="116.4" transform="rotate(-90 114.6 116.4)">PA2</text>
<text x="116.6" y="116.4" transform="rotate(-90 116.6 116.4)">PA3</text>
<text x="118.6" y="116.4" transform="rotate(-90 118.6 116.4)">PA4</text>
<text x="120.5" y="116.4" transform="rotate(-90 120.5 116.4)">PA5</text>
<text x="122.5" y="116.4" transform="rotate(-90 122.5 116.4)">PA6</text>
<text x="124.5" y="116.4" transform="rotate(-90 124.5 116.4)">PA7</text>
<text x="126.5" y="116.4" transform="rotate(-90 126.5 116.4)">PA8</text>
<text x="128.5" y="117.4" transform="rotate(-90 128.5 117.4)">PA10</text>
<text x="130.4" y="117.4" transform="rotate(-90 130.4 117.4)">PA13</text>
<text x="132.4" y="117.4" transform="rotate(-90 132.4 117.4)">PA14</text>
<text x="134.4" y="117.4" transform="rotate(-90 134.4 117.4)">PA15</text>
<text x="82.6" y="121.2">47</text>
<text x="88.1" y="122.1">VCAP_2</text>
<text x="88.1" y="120.1">VCAP_1</text>
<text x="140.7" y="124.1">PB0</text>
<text x="147.5" y="123.2">26</text>
<text x="147.5" y="125.2">27</text>
<text x="83.5" y="127.1">7</text>
<text x="88.1" y="128">NRST</text>
<text x="140.7" y="126">PB1</text>
<text x="140.7" y="128">PB3</text>
<text x="140.7" y="130">PB4</text>
<text x="140.7" y="132">PB5</text>
<text x="147.5" y="127.1">55</text>
<text x="147.5" y="129.1">56</text>
<text x="147.5" y="131.1">57</text>
<text x="202.4" y="129.1">1</text>
<text x="202.4" y="131.1">2</text>
<text x="206.9" y="130">P1_6</text>
<text x="206.9" y="132">P1_7</text>
<text x="223.2" y="132">P0_1</text>
<text x="223.2" y="130">P0_0</text>
<text x="230.7" y="131.1">33</text>
<text x="230.7" y="129.1">34</text>
<text x="82.6" y="133.1">60</text>
<text x="82.6" y="135.1">28</text>
<text x="88.1" y="134">BOOT0</text>
<text x="88.1" y="135.9">BOOT1(PB2)</text>
<text x="140.7" y="134">PB6</text>
<text x="140.7" y="135.9">PB7</text>
<text x="140.7" y="137.9">PB8</text>
<text x="147.5" y="133.1">58</text>
<text x="147.5" y="135.1">59</text>
<text x="147.5" y="137">61</text>
<text x="202.4" y="133.1">3</text>
<text x="202.4" y="135.1">4</text>
<text x="202.4" y="137">5</text>
<text x="206.9" y="134">P1_4</text>
<text x="206.9" y="135.9">P1_5</text>
<text x="206.9" y="137.9">NC</text>
<text x="223.2" y="137.9">P0_4</text>
<text x="223.2" y="135.9">P0_3</text>
<text x="223.2" y="134">P0_2</text>
<text x="230.7" y="137">30</text>
<text x="230.7" y="135.1">31</text>
<text x="230.7" y="133.1">32</text>
<text x="83.5" y="141">5</text>
<text x="83.5" y="143">6</text>
<text x="88.1" y="141.9">OSC_IN(PH0)</text>
<text x="88.1" y="143.9">OSC_OUT(PH1)</text>
<text x="139.8" y="141.9">PB10</text>
<text x="139.9" y="143.9">PB11</text>
<text x="140.7" y="139.9">PB9</text>
<text x="147.5" y="141">29</text>
<text x="147.5" y="143">30</text>
<text x="147.5" y="139">62</text>
<text x="202.4" y="139">6</text>
<text x="202.4" y="141">7</text>
<text x="202.4" y="143">8</text>
<text x="206.9" y="139.9">NC</text>
<text x="206.9" y="141.9">P2_2</text>
<text x="206.9" y="143.9">P2_1</text>
<text x="223.2" y="143.9">P0_7</text>
<text x="223.2" y="141.9">P0_6</text>
<text x="223.2" y="139.9">P0_5</text>
<text x="230.7" y="143">27</text>
<text x="230.7" y="141">28</text>
<text x="230.7" y="139">29</text>
<text x="82.6" y="148.9">42</text>
<text x="88.1" y="149.8">VBUS(PA9)</text>
<text x="139.8" y="145.8">PB12</text>
<text x="139.8" y="147.8">PB13</text>
<text x="139.8" y="149.8">PB14</text>
<text x="147.5" y="145">33</text>
<text x="147.5" y="146.9">34</text>
<text x="147.5" y="148.9">35</text>
<text x="201.4" y="146.9">10</text>
<text x="201.6" y="148.9">11</text>
<text x="202.4" y="145">9</text>
<text x="206.9" y="145.8">P2_0</text>
<text x="206.9" y="147.8">NC</text>
<text x="206.9" y="149.8">RES</text>
<text x="223.2" y="149.8">P1_2</text>
<text x="223.2" y="147.8">P1_1</text>
<text x="223.2" y="145.8">P1_0</text>
<text x="230.7" y="148.9">24</text>
<text x="230.7" y="146.9">25</text>
<text x="230.7" y="145">26</text>
<text x="82.6" y="150.9">45</text>
<text x="82.6" y="152.9">44</text>
<text x="88.1" y="151.8">USB_DP(PA12)</text>
<text x="88.1" y="153.8">USB_DM(PA11)</text>
<text x="139.8" y="151.8">PB15</text>
<text x="147.5" y="150.9">36</text>
<text x="201.4" y="150.9">12</text>
<text x="201.4" y="152.9">13</text>
<text x="206.9" y="151.8">3.3V</text>
<text x="206.9" y="153.8">GND</text>
<text x="223.2" y="151.8">P1_3</text>
<text x="223.3" y="153.8">GND</text>
<text x="230.7" y="152.9">22</text>
<text x="230.7" y="150.9">23</text>
<text x="209.7" y="161.3" transform="rotate(-90 209.7 161.3)">GND</text>
<text x="211.7" y="161.3" transform="rotate(-90 211.7 161.3)">USB_N</text>
<text x="213.6" y="161.3" transform="rotate(-90 213.6 161.3)">NC</text>
<text x="215.6" y="161.3" transform="rotate(-90 215.6 161.3)">NC</text>
<text x="219.6" y="161.3" transform="rotate(-90 219.6 161.3)">NC</text>
<text x="221.6" y="161.3" transform="rotate(-90 221.6 161.3)">NC</text>
<text x="223.5" y="161.3" transform="rotate(-90 223.5 161.3)">USB_P</text>
<text x="225.5" y="161.3" transform="rotate(-90 225.5 161.3)">GND</text>
<text x="92.8" y="163.2" transform="rotate(-90 92.8 163.2)">VSS1</text>
<text x="94.8" y="163.2" transform="rotate(-90 94.8 163.2)">VSS2</text>
<text x="96.8" y="163.2" transform="rotate(-90 96.8 163.2)">VSSA</text>
<text x="103.8" y="167.8" transform="rotate(-90 103.8 167.8)">4</text>
<text x="104.7" y="163.2" transform="rotate(-90 104.7 163.2)">PC15</text>
<text x="105.8" y="167.8" transform="rotate(-90 105.8 167.8)">3</text>
<text x="106.7" y="163.2" transform="rotate(-90 106.7 163.2)">PC14</text>
<text x="107.8" y="167.8" transform="rotate(-90 107.8 167.8)">2</text>
<text x="108.7" y="163.2" transform="rotate(-90 108.7 163.2)">PC13</text>
<text x="110.6" y="163.2" transform="rotate(-90 110.6 163.2)">PC12</text>
<text x="112.6" y="163.2" transform="rotate(-90 112.6 163.2)">PC11</text>
<text x="114.6" y="163.2" transform="rotate(-90 114.6 163.2)">PC10</text>
<text x="116.6" y="163.2" transform="rotate(-90 116.6 163.2)">PC9</text>
<text x="118.6" y="163.2" transform="rotate(-90 118.6 163.2)">PC8</text>
<text x="120.5" y="163.2" transform="rotate(-90 120.5 163.2)">PC7</text>
<text x="122.5" y="163.2" transform="rotate(-90 122.5 163.2)">PC6</text>
<text x="124.5" y="163.2" transform="rotate(-90 124.5 163.2)">PC5</text>
<text x="126.5" y="163.2" transform="rotate(-90 126.5 163.2)">PC4</text>
<text x="128.5" y="163.2" transform="rotate(-90 128.5 163.2)">PC3</text>
<text x="130.4" y="163.2" transform="rotate(-90 130.4 163.2)">PC2</text>
<text x="131.6" y="167.8" transform="rotate(-90 131.6 167.8)">9</text>
<text x="132.4" y="163.2" transform="rotate(-90 132.4 163.2)">PC1</text>
<text x="133.5" y="167.8" transform="rotate(-90 133.5 167.8)">8</text>
<text x="134.4" y="163.2" transform="rotate(-90 134.4 163.2)">PC0</text>
<text x="138.4" y="163.2" transform="rotate(-90 138.4 163.2)">PD2</text>
<text x="208.8" y="166.8" transform="rotate(-90 208.8 166.8)">14</text>
<text x="210.8" y="166.8" transform="rotate(-90 210.8 166.8)">15</text>
<text x="212.8" y="166.8" transform="rotate(-90 212.8 166.8)">16</text>
<text x="214.7" y="166.8" transform="rotate(-90 214.7 166.8)">17</text>
<text x="218.7" y="166.8" transform="rotate(-90 218.7 166.8)">18</text>
<text x="220.7" y="166.8" transform="rotate(-90 220.7 166.8)">19</text>
<text x="222.7" y="166.8" transform="rotate(-90 222.7 166.8)">20</text>
<text x="224.7" y="166.8" transform="rotate(-90 224.7 166.8)">21</text>
<text x="91.9" y="168.7" transform="rotate(-90 91.9 168.7)">18</text>
<text x="93.9" y="168.7" transform="rotate(-90 93.9 168.7)">63</text>
<text x="95.9" y="168.7" transform="rotate(-90 95.9 168.7)">12</text>
<text x="109.8" y="168.7" transform="rotate(-90 109.8 168.7)">53</text>
<text x="111.7" y="168.7" transform="rotate(-90 111.7 168.7)">52</text>
<text x="113.7" y="168.7" transform="rotate(-90 113.7 168.7)">51</text>
<text x="115.7" y="168.7" transform="rotate(-90 115.7 168.7)">40</text>
<text x="117.7" y="168.7" transform="rotate(-90 117.7 168.7)">39</text>
<text x="119.7" y="168.7" transform="rotate(-90 119.7 168.7)">38</text>
<text x="121.6" y="168.7" transform="rotate(-90 121.6 168.7)">37</text>
<text x="123.6" y="168.7" transform="rotate(-90 123.6 168.7)">25</text>
<text x="125.6" y="168.7" transform="rotate(-90 125.6 168.7)">24</text>
<text x="127.6" y="168.6" transform="rotate(-90 127.6 168.6)">11</text>
<text x="129.6" y="168.7" transform="rotate(-90 129.6 168.7)">10</text>
<text x="137.5" y="168.7" transform="rotate(-90 137.5 168.7)">54</text>
<text x="70.1" y="176.7" transform="rotate(-90 70.1 176.7)">VBUS</text>
<text x="72.1" y="176.7" transform="rotate(-90 72.1 176.7)">D+</text>
<text x="74.1" y="176.7" transform="rotate(-90 74.1 176.7)">D-</text>
<text x="76.1" y="176.7" transform="rotate(-90 76.1 176.7)">ID</text>
<text x="78.1" y="176.7" transform="rotate(-90 78.1 176.7)">GND</text>
</g>
<g font-size="1.4" fill="#800000">
<text x="219.8" y="28">RGB</text>
<text x="218.5" y="34" transform="rotate(-90 218.5 34)">WS28x1</text>
<text x="219.8" y="51.8">RGB</text>
<text x="218.5" y="57.8" transform="rotate(-90 218.5 57.8)">WS28x1</text>
</g>
</svg>
